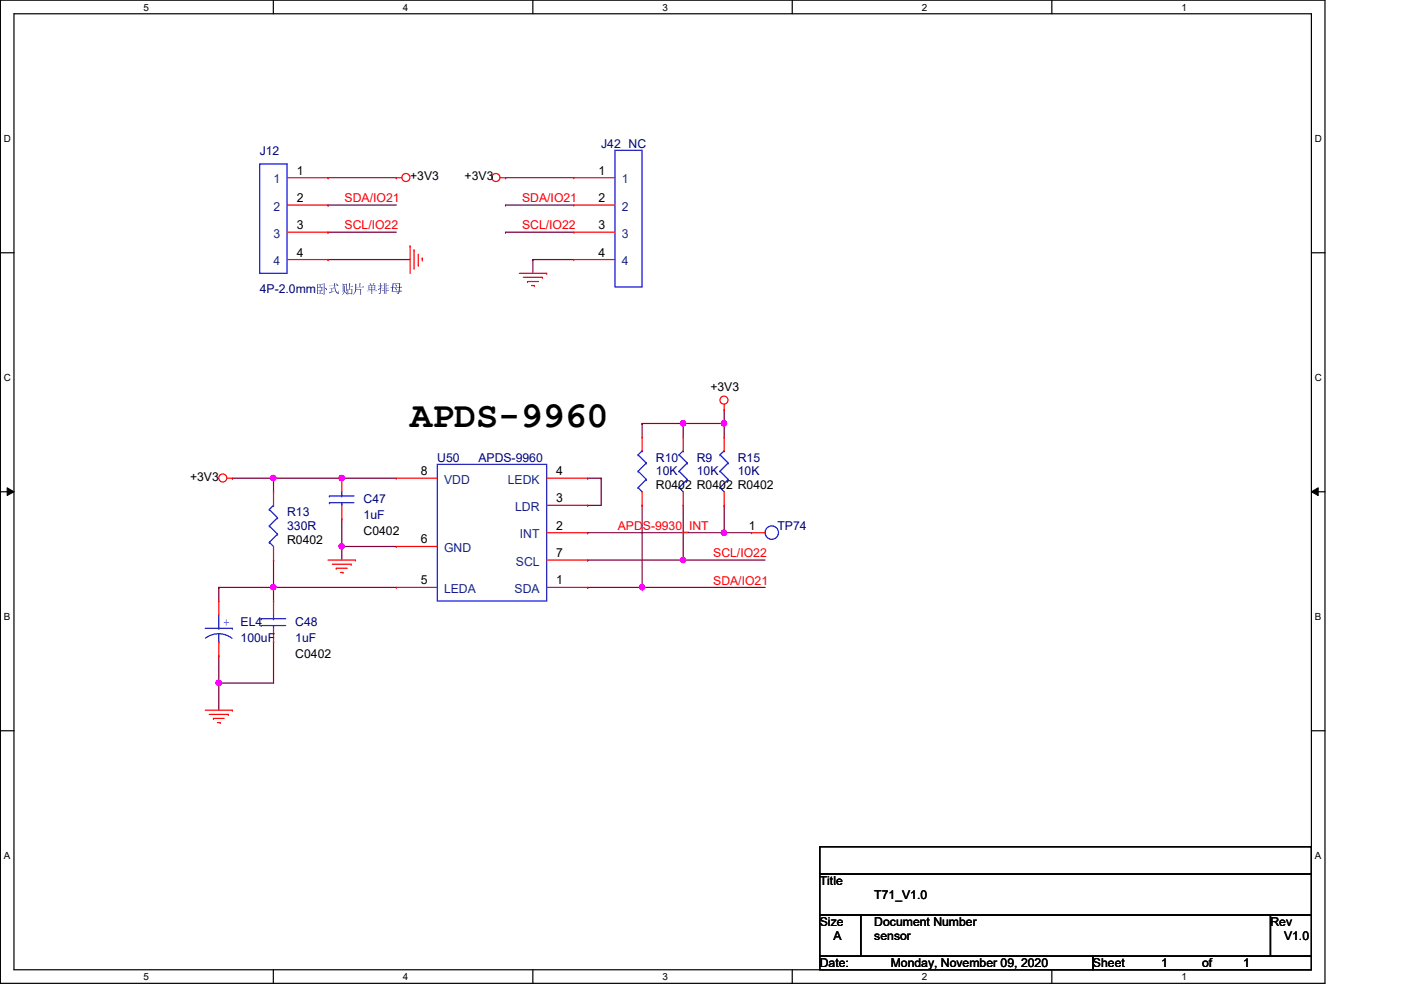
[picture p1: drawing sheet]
<svg xmlns="http://www.w3.org/2000/svg" width="297mm" height="210mm" viewBox="0 0 297 210" stroke-linecap="round" stroke-linejoin="round" font-family="sans-serif">
<path d="M.1 0h280.8v208.5h-280.8zM3 2.9h275v202.7h-275z" fill="none" stroke="#000" stroke-width=".25"/>
<g fill="#fff">
<path d="M30.4 .3h1.2v2.4h-1.2z"/>
<path d="M30.4 205.9h1.2v2.3h-1.2z"/>
</g>
<path d="M58 0v2.9M58 205.6v2.9" fill="none" stroke="#000" stroke-width=".25"/>
<g fill="#fff">
<path d="M85.4 .3h1.2v2.4h-1.2z"/>
<path d="M85.4 205.9h1.2v2.3h-1.2z"/>
</g>
<path d="M113 0v2.9M113 205.6v2.9" fill="none" stroke="#000" stroke-width=".25"/>
<g fill="#fff">
<path d="M140.5 .3h1.1v2.4h-1.1z"/>
<path d="M140.5 205.9h1.1v2.3h-1.1z"/>
</g>
<path d="M168 0v2.9M168 205.6v2.9" fill="none" stroke="#000" stroke-width=".25"/>
<g fill="#fff">
<path d="M195.4 .3h1.2v2.4h-1.2z"/>
<path d="M195.4 205.9h1.2v2.3h-1.2z"/>
</g>
<path d="M223 0v2.9M223 205.6v2.9" fill="none" stroke="#000" stroke-width=".25"/>
<g fill="#fff">
<path d="M250.5 .3h1.1v2.4h-1.1z"/>
<path d="M250.5 205.9h1.1v2.3h-1.1z"/>
<path d="M.8 28.2h1.5v2.4h-1.5z"/>
<path d="M278.8 28.2h1.4v2.4h-1.4z"/>
<path d="M.8 78.9h1.5v2.3h-1.5z"/>
<path d="M278.8 78.9h1.4v2.3h-1.4z"/>
</g>
<path d="M.1 53.6h2.9M278 53.6h2.9" fill="none" stroke="#000" stroke-width=".25"/>
<g fill="#fff">
<path d="M.8 129.6h1.4v2.3h-1.4z"/>
<path d="M278.8 129.6h1.3v2.3h-1.3z"/>
</g>
<path d="M.1 104.3h2.9M278 104.3h2.9" fill="none" stroke="#000" stroke-width=".25"/>
<path d="M1.5 103.4l1.5 .9-1.5 .8zM278 104.3l1.5-.9v1.7z" fill="#000"/>
<path d="M1.5 103.4l1.5 .9-1.5 .8zM278 104.3l1.5-.9v1.7z" fill="none" stroke="#000" stroke-width=".21"/>
<g fill="#fff">
<path d="M.8 180.3h1.4v2.3h-1.4z"/>
<path d="M278.8 180.3h1.3v2.3h-1.3z"/>
</g>
<path d="M.1 154.9h2.9M278 154.9h2.9" fill="none" stroke="#000" stroke-width=".25"/>
<g fill="none" stroke="#7f003f" stroke-width=".25">
<path d="M69.6 37.7h.1M69.6 37.7h14.4M107.2 37.7h.1M107.2 37.7h14.5M69.6 49.2h.1M69.6 43.5h.1M69.6 55h.1M69.6 49.2h14.4M69.6 43.5h14.4M69.6 55h17.3M107.2 49.2h.1M107.2 43.5h.1"/>
<path d="M107.2 49.2h14.5M107.2 43.5h14.5M113 55h.1M113 55h8.7M113 55v3M144.9 89.8h.1M144.9 89.8v2.9M124.6 118.7h.1M136.1 107.1h.1M136.1 107.1v17.4h-11.5M144.9 107.1h.1M144.9 107.1v11.6h-20.3"/>
<path d="M124.6 124.5h.1"/>
</g>
<circle cx="144.8" cy="89.8" r=".56" fill="#f0f"/>
<circle cx="144.8" cy="89.8" r=".56" fill="none" stroke="#f0f" stroke-width=".25"/>
<g fill="none" stroke="#7f003f" stroke-width=".25">
<path d="M136.1 89.8h.1M136.1 89.8v2.9M144.9 89.8h.1M153.5 86.9h.1M153.5 86.9v2.9h-17.4M49.3 101.4h.1M49.3 101.4h8.7M58 101.4h.1M58 118.7h.1M58 101.4v2.9M58 118.7v8.7M72.5 101.4h.1"/>
<path d="M72.5 101.4h11.5M46.4 124.5h.1M46.4 139h.1M46.4 124.5v2.9M46.4 139v5.8M46.4 124.5h11.6M58 124.5h.1M58 136.1h.1M58 136.1v8.7h-11.6M46.4 144.8h.1"/>
</g>
<circle cx="72.4" cy="101.3" r=".56" fill="#f0f"/>
<circle cx="72.4" cy="101.3" r=".56" fill="none" stroke="#f0f" stroke-width=".25"/>
<path d="M58 101.4h.1M58 101.4h14.5" fill="none" stroke="#7f003f" stroke-width=".25"/>
<circle cx="57.9" cy="101.3" r=".56" fill="#f0f"/>
<circle cx="57.9" cy="101.3" r=".56" fill="none" stroke="#f0f" stroke-width=".25"/>
<path d="M46.4 144.8h.1M46.4 144.8v5.8" fill="none" stroke="#7f003f" stroke-width=".25"/>
<circle cx="46.4" cy="144.8" r=".56" fill="#f0f"/>
<circle cx="46.4" cy="144.8" r=".56" fill="none" stroke="#f0f" stroke-width=".25"/>
<path d="M72.5 115.9h.1M72.5 115.9v2.8" fill="none" stroke="#7f003f" stroke-width=".25"/>
<circle cx="72.4" cy="115.8" r=".56" fill="#f0f"/>
<circle cx="72.4" cy="115.8" r=".56" fill="none" stroke="#f0f" stroke-width=".25"/>
<path d="M72.5 115.9h.1M72.5 115.9h11.5M58 124.5h.1M58 124.5h26" fill="none" stroke="#7f003f" stroke-width=".25"/>
<circle cx="57.9" cy="124.5" r=".56" fill="#f0f"/>
<circle cx="57.9" cy="124.5" r=".56" fill="none" stroke="#f0f" stroke-width=".25"/>
<path d="M153.5 112.9h.1M153.5 112.9h5.8" fill="none" stroke="#7f003f" stroke-width=".25"/>
<circle cx="153.5" cy="112.9" r=".56" fill="#f0f"/>
<circle cx="153.5" cy="112.9" r=".56" fill="none" stroke="#f0f" stroke-width=".25"/>
<path d="M153.5 89.8h.1M153.5 89.8v2.9M124.6 101.4h.1M124.6 107.1h.1M124.6 101.4h2.9M127.5 101.4h.1M127.5 101.4v5.7h-2.9" fill="none" stroke="#7f003f" stroke-width=".25"/>
<circle cx="153.5" cy="89.8" r=".56" fill="#f0f"/>
<circle cx="153.5" cy="89.8" r=".56" fill="none" stroke="#f0f" stroke-width=".25"/>
<path d="M72.5 110.1h.1M72.5 110.1v5.8M124.6 112.9h.1M144.9 118.7h.1M144.9 118.7h17.3M153.5 107.1h.1M153.5 107.1v5.8h-28.9" fill="none" stroke="#7f003f" stroke-width=".25"/>
<circle cx="144.8" cy="118.7" r=".56" fill="#f0f"/>
<circle cx="144.8" cy="118.7" r=".56" fill="none" stroke="#f0f" stroke-width=".25"/>
<path d="M136.1 124.5h.1M136.1 124.5h26.1" fill="none" stroke="#7f003f" stroke-width=".25"/>
<circle cx="136.1" cy="124.5" r=".56" fill="#f0f"/>
<circle cx="136.1" cy="124.5" r=".56" fill="none" stroke="#f0f" stroke-width=".25"/>
<g fill="none" stroke="#f00" stroke-width=".25">
<path d="M60.9 37.7h8.7M69.6 37.7h.1M84 37.7h.1M84 37.7h1.2M106 37.7h1.2M107.2 37.7h.1M121.7 37.7h.1M121.7 37.7h8.7M60.9 49.2h8.7M60.9 43.5h8.7M60.9 55h8.7M69.6 43.5h.1"/>
<path d="M69.6 49.2h.1M69.6 55h.1M86.9 52.2h.1M86.9 52.2v5.8M87.8 53h.1M87.8 53v4.1M88.7 56.2h.1M88.7 53.9v2.3M89.5 54.7h.1M89.5 54.7v.6M110.1 58h5.8M111 58.8h4"/>
<path d="M111.8 59.7h.1M111.8 59.7h2.4M115 58.8h.1M115.9 58h.1M121.7 49.2h.1M121.7 43.5h.1M121.7 55h.1M121.7 49.2h8.7M121.7 43.5h8.7M121.7 55h8.7M112.7 60.5h.6M113.3 60.5h.1"/>
<path d="M136.1 92.7h.1M136.1 92.7v2.9M144.9 92.7h.1M144.9 92.7v2.9M153.5 86.9h.1M153.5 92.7h.1M153.5 85.7v1.2M153.5 92.7v2.9M48.1 101.4h1.2M49.3 101.4h.1M58 118.7h.1M58 104.3h.1"/>
<path d="M58 104.3v2.8M58 115.9v2.8M69.6 118.7h5.7M70.4 119.6h4.1M72.5 110.1h.1M72.5 101.4h.1M72.5 101.4v2.9M72.5 107.1v3M74.5 119.6h.1M75.3 118.7h.1M84 101.4h.1M84 115.9h.1"/>
<path d="M84 101.4h8.7M84 115.9h8.7M115.9 118.7h8.7M115.9 101.4h8.7M115.9 107.1h8.7M115.9 112.9h8.7M124.6 101.4h.1M124.6 118.7h.1M124.6 107.1h.1M124.6 112.9h.1M136.1 107.1h.1M136.1 104.3v2.8"/>
<path d="M144.9 107.1h.1M144.9 104.3v2.8M153.5 107.1h.1M153.5 104.3v2.8M159.3 112.9h.1M159.3 112.9h2.9M46.4 127.4h.1M46.4 139h.1M46.4 127.4v2.9M46.4 136.1v2.9M58 136.1h.1M58 127.4h.1"/>
<path d="M58 127.4v2.9M58 133.2v2.9M71.3 120.5h.1M71.3 120.5h2.3M72.2 121.4h.5M72.7 121.4h.1M84 124.5h.1M84 124.5h8.7M115.9 124.5h8.7M124.6 124.5h.1M43.5 150.6h5.8M44.4 151.5h4"/>
<path d="M45.3 152.3h.1M45.3 152.3h2.2M46.1 153.2h.6M46.7 153.2h.1M48.4 151.5h.1M49.3 150.6h.1"/>
<circle cx="86.1" cy="37.6" r=".85"/>
<circle cx="105.1" cy="37.6" r=".85"/>
<circle cx="153.5" cy="84.8" r=".85"/>
<circle cx="47.2" cy="101.3" r=".85"/>
</g>
<path d="M173.8 179.5h104.2v5.8h-104.2zM173.8 185.3h104.2v8.7h-104.2zM173.8 194h8.7v8.7h-8.7zM182.5 194h86.9v8.7h-86.9zM269.4 194h8.6v8.7h-8.6zM173.8 202.7h57.9v2.9h-57.9zM231.7 202.7h46.3v2.9h-46.3z" fill="none" stroke="#000" stroke-width=".25"/>
<g fill="none" stroke="#00f" stroke-width=".25">
<path d="M55.1 34.8h5.8v23.2h-5.8zM130.4 31.9h5.7v28.9h-5.7zM92.7 98.5h23.2v28.9h-23.2zM135.3 99.9h.1M135.3 96.4h.1M135.3 99.9l1.7 1.7M135.3 96.4l1.7 1.8M136.1 95.6h.1M136.1 95.6l-.8 .8M137 98.2h.1M137 98.2l-1.7 1.7M144 99.9h.1"/>
<path d="M144 96.4h.1M144 99.9l1.7 1.7M144 96.4l1.7 1.8M144.9 95.6h.1M144.9 95.6l-.9 .8M145.7 98.2h.1M145.7 98.2l-1.7 1.7M152.7 99.9h.1M152.7 96.4h.1M152.7 99.9l1.7 1.7M152.7 96.4l1.7 1.8M153.5 95.6h.1"/>
<path d="M153.5 95.6l-.8 .8M154.4 98.2h.1M154.4 98.2l-1.7 1.7M57.1 115h.1M57.1 111.5h.1M57.1 108h.1M57.1 115l.9 .9M57.1 111.5l1.7 1.7M57.1 108l1.7 1.8M58 107.1h.1M58 107.1l-.9 .9M58.8 113.2h.1"/>
<path d="M58.8 109.8h.1M58.8 113.2l-1.7 1.8M58.8 109.8l-1.7 1.7M69.8 105.2h.1M69.8 106.6h.1M69.8 105.2h5.3M69.8 106.6h5.3M72.5 106.6h.1M72.5 105.2h.1M72.5 104.3v.9M72.5 106.6v.5M135.3 103.4h.1"/>
<path d="M135.3 103.4l.8 .9M137 101.6h.1M137 101.6l-1.7 1.8M144 103.4h.1M144 103.4l.9 .9M145.7 101.6h.1M145.7 101.6l-1.7 1.8M152.7 103.4h.1M152.7 103.4l.8 .9M154.4 101.6h.1M154.4 101.6l-1.7 1.8M43.5 133.2h5.8"/>
<path d="M46.4 136.1h.1M46.4 133.2h.1M46.4 134.4l1.5 .2 1.3 .7M46.4 134.4l-1.5 .2-1.3 .7M46.4 130.3v2.9M46.4 134.4v1.7M49.3 133.2h.1M55.4 131.2h.1M55.4 132.6h.1M55.4 131.2h5.2M55.4 132.6h5.2M58 132.6h.1"/>
<path d="M58 131.2h.1M58 130.3v.9M58 132.6v.6"/>
<circle cx="163.6" cy="112.9" r="1.43"/>
</g>
<circle cx="144.8" cy="89.8" r=".56" fill="#f0f"/>
<circle cx="144.8" cy="89.8" r=".56" fill="none" stroke="#f0f" stroke-width=".25"/>
<circle cx="72.4" cy="101.3" r=".56" fill="#f0f"/>
<circle cx="72.4" cy="101.3" r=".56" fill="none" stroke="#f0f" stroke-width=".25"/>
<circle cx="57.9" cy="101.3" r=".56" fill="#f0f"/>
<circle cx="57.9" cy="101.3" r=".56" fill="none" stroke="#f0f" stroke-width=".25"/>
<circle cx="46.4" cy="144.8" r=".56" fill="#f0f"/>
<circle cx="46.4" cy="144.8" r=".56" fill="none" stroke="#f0f" stroke-width=".25"/>
<circle cx="72.4" cy="115.8" r=".56" fill="#f0f"/>
<circle cx="72.4" cy="115.8" r=".56" fill="none" stroke="#f0f" stroke-width=".25"/>
<circle cx="57.9" cy="124.5" r=".56" fill="#f0f"/>
<circle cx="57.9" cy="124.5" r=".56" fill="none" stroke="#f0f" stroke-width=".25"/>
<circle cx="153.5" cy="112.9" r=".56" fill="#f0f"/>
<circle cx="153.5" cy="112.9" r=".56" fill="none" stroke="#f0f" stroke-width=".25"/>
<circle cx="153.5" cy="89.8" r=".56" fill="#f0f"/>
<circle cx="153.5" cy="89.8" r=".56" fill="none" stroke="#f0f" stroke-width=".25"/>
<circle cx="144.8" cy="118.7" r=".56" fill="#f0f"/>
<circle cx="144.8" cy="118.7" r=".56" fill="none" stroke="#f0f" stroke-width=".25"/>
<circle cx="136.1" cy="124.5" r=".56" fill="#f0f"/>
<circle cx="136.1" cy="124.5" r=".56" fill="none" stroke="#f0f" stroke-width=".25"/>
<text font-size="7.8" x="86.9" y="90.5">APDS-9960</text>
<g font-size="2.6" fill="#00007f">
<text x="55.1" y="32.8">J12</text>
<text x="127.5" y="31.3">J42 NC</text>
<text x="55.1" y="62">4P-2.0mm卧卧卧卧卧卧卧</text>
<text x="92.7" y="97.9">U50</text>
<text x="101.4" y="97.9">APDS-9960</text>
<text x="139.1" y="97.9">R10</text>
<text x="139.1" y="100.8">10K</text>
<text x="147.7" y="97.9">R9</text>
<text x="147.7" y="100.8">10K</text>
<text x="156.4" y="97.9">R15</text>
<text x="156.4" y="100.8">10K</text>
<text x="77.1" y="106.6">C47</text>
<text x="60.9" y="109.5">R13</text>
<text x="60.9" y="112.4">330R</text>
<text x="77.1" y="110.1">1uF</text>
<text x="164.8" y="112.4">TP74</text>
<text x="51" y="132.7">EL4</text>
<text x="51" y="136.1">100uF</text>
<text x="62.6" y="132.7">C48</text>
<text x="62.6" y="136.1">1uF</text>
</g>
<g font-size="2.6" fill="#003f7f">
<text x="58" y="38.9">1</text>
<text x="131.8" y="38.9">1</text>
<text x="58" y="44.7">2</text>
<text x="131.8" y="44.7">2</text>
<text x="58" y="50.4">3</text>
<text x="131.8" y="50.4">3</text>
<text x="58" y="56.2">4</text>
<text x="131.8" y="56.2">4</text>
<text x="94.1" y="102.6">VDD</text>
<text x="107.7" y="102.6">LEDK</text>
<text x="109.2" y="108.3">LDR</text>
<text x="94.1" y="117.1">GND</text>
<text x="109.4" y="119.9">SCL</text>
<text x="110.2" y="114.1">INT</text>
<text x="94.1" y="125.7">LEDA</text>
<text x="109.1" y="125.7">SDA</text>
</g>
<g font-size="2.6">
<text x="62.9" y="37">1</text>
<text x="86.9" y="38.3">+3V3</text>
<text x="98.5" y="38.3">+3V3</text>
<text x="126.9" y="37">1</text>
<text x="62.9" y="42.8">2</text>
<text x="126.9" y="42.8">2</text>
<text x="62.9" y="48.6">3</text>
<text x="126.9" y="48.6">3</text>
<text x="62.9" y="54.4">4</text>
<text x="126.9" y="54.4">4</text>
<text x="150.6" y="82.8">+3V3</text>
<text x="40.3" y="102">+3V3</text>
<text x="89.2" y="100.8">8</text>
<text x="117.9" y="100.8">4</text>
<text x="117.9" y="106.5">3</text>
<text x="139.1" y="103.7">R0402 R0402 R0402</text>
<text x="77.1" y="113.5">C0402</text>
<text x="117.9" y="112.3">2</text>
<text x="158.7" y="112.3">1</text>
<text x="60.9" y="115.3">R0402</text>
<text x="89.2" y="115.2">6</text>
<text x="117.9" y="118.1">7</text>
<text x="89.2" y="123.9">5</text>
<text x="117.9" y="123.9">1</text>
<text x="62.6" y="139.6">C0402</text>
<text x="173.8" y="187.7">Title</text>
<text x="185.4" y="190.6">T71_V1.0</text>
<text x="173.8" y="196.3">Size</text>
<text x="185.4" y="196.3">Document Number</text>
<text x="269.4" y="196.3">Rev</text>
<text x="176.7" y="199.3">A</text>
<text x="185.4" y="199.3">sensor</text>
<text x="272.2" y="199.3">V1.0</text>
<text x="173.8" y="205.1">Date:</text>
<text x="188.8" y="205.1">Monday, November 09, 2020</text>
<text x="231.7" y="205.1">Sheet</text>
<text x="246.2" y="205.1">1</text>
<text x="254.9" y="205.1">of</text>
<text x="263.6" y="205.1">1</text>
</g>
<g font-size="2.6" fill="#f00">
<text x="73.1" y="42.9">SDA/IO21</text>
<text x="110.7" y="42.9">SDA/IO21</text>
<text x="73.1" y="48.6">SCL/IO22</text>
<text x="110.7" y="48.6">SCL/IO22</text>
<text x="131" y="112.4">APDS-9930_INT</text>
<text x="151.2" y="118.2">SCL/IO22</text>
<text x="151.2" y="124">SDA/IO21</text>
</g>
<text font-size="2.6" fill="#00f" x="47.3" y="132.7">+</text>
<g font-size="2.1">
<text x="30.4" y="2.2">5</text>
<text x="85.4" y="2.2">4</text>
<text x="140.5" y="2.2">3</text>
<text x="195.4" y="2.2">2</text>
<text x="250.5" y="2.2">1</text>
<text x=".8" y="30.1">D</text>
<text x="278.8" y="30.1">D</text>
<text x=".8" y="80.8">C</text>
<text x="278.8" y="80.8">C</text>
<text x=".8" y="131.5">B</text>
<text x="278.8" y="131.5">B</text>
<text x=".8" y="182.2">A</text>
<text x="278.8" y="182.2">A</text>
<text x="30.4" y="207.8">5</text>
<text x="85.4" y="207.8">4</text>
<text x="140.5" y="207.8">3</text>
<text x="195.4" y="207.8">2</text>
<text x="250.5" y="207.8">1</text>
</g>
</svg>
